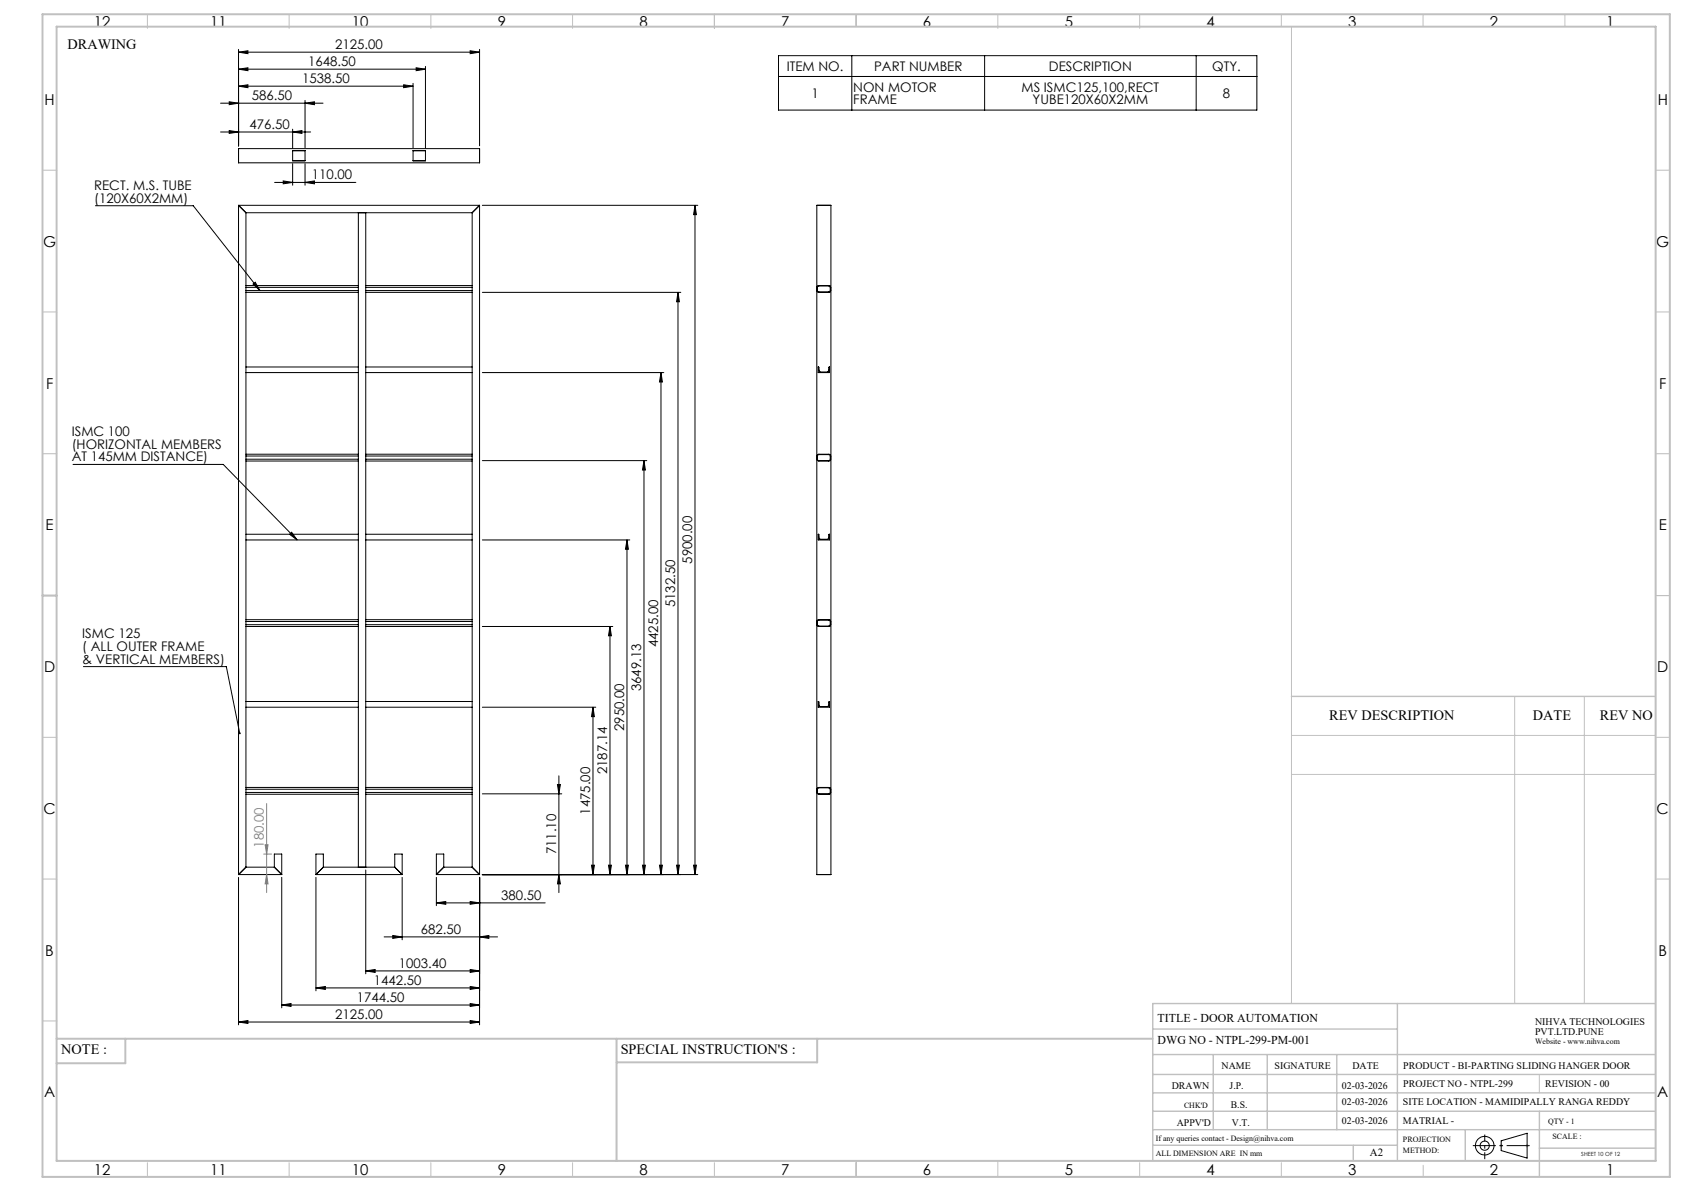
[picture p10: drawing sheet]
<svg xmlns="http://www.w3.org/2000/svg" width="594mm" height="420mm" viewBox="0 0 594 420" stroke-linecap="round" stroke-linejoin="round" font-family="sans-serif">
<g fill="none" stroke="#000" stroke-width=".35">
<path d="M84.1 18.4l3.4-.5v1zM84.1 17.4v34M84.1 18.4h85.1M165.8 17.9l3.4 .5-3.4 .5zM169.2 17.4v34M274.6 19.6h168.7v19.2h-168.7zM300.5 19.6v19.2M347.3 19.6v19.2M421.9 19.6v19.2M77.8 36.4h36.1M80.9 35.9l3.2 .5-3.2 .5zM84.1 30.4l3.4-.5v1z"/>
<path d="M84.1 24.4l3.4-.5v1zM84.1 30.4h61.6M84.1 24.4h66M107.6 36.4l3.3-.5v1zM107.6 35.4v16.7M142.4 29.9l3.3 .5-3.3 .5zM145.7 29.4v22.7M146.8 23.9l3.3 .5-3.3 .5zM150.1 23.4v28.7M274.6 27h168.7M77.8 46.5h31.8M80.9 46.1l3.2 .4-3.2 .5z"/>
<path d="M84.1 52.4h85.1v5h-85.1zM103.2 53.1h4.4v3.6h-4.4zM103.2 53.1h4.4M103.2 45.6v6.5M103.2 46.5l3.3-.4v.9zM103.2 57.7v7.6M107.6 57.7v7.6M145.7 53.1h4.4v3.6h-4.4zM145.7 53.1h4.4M33.7 72.5h34.5l23.5 30M84.1 72.4v236M84.1 72.4l2.6 2.6"/>
<path d="M84.1 72.4h85.1M86.7 75h79.8M86.7 75v230.8M96.9 64.3h28.6M99.9 63.8l3.3 .5-3.3 .5zM107.6 64.3l3.3-.5v1zM126.4 75v230.8M129 75v230.8M166.5 75v230.8M169.2 72.4l-2.7 2.6M169.2 72.4v236M170.1 72.4h76"/>
<path d="M245.1 72.4l.5 3.3h-.9zM245.1 72.4v236M288.1 72.4h5v236h-5zM86.7 100.7h39.7M86.7 103.1h39.7M86.7 101.3h39.7M86.7 102.5h39.7M89.3 100.2l.7-.7 1.7 3zM129 100.7h37.5M129 103.1h37.5M129 101.3h37.5M129 102.5h37.5"/>
<path d="M170.1 103.1h70M239.1 103.1v205.3M239.1 103.1l.5 3.3h-.9zM288.4 100.9l4.3-.1 .3 .5v1.4l-.5 .4-4-.1-.3-.3zM288.5 101l4-.2 .3 .4v1.4l-.3 .4h-3.8l-.3-.4zM86.7 129.4h39.7M86.7 131.4h39.7M129 129.4h37.5M129 131.4h37.5M170.1 131.4h64M233.2 131.4v177M233.2 131.4l.4 3.3h-1z"/>
<path d="M288.6 129.4l.3 .1 .1 1.4 .3 .3 2.7-.1 .3-1.5 .3-.2v2h-4zM25.8 163.8h52.9l26.1 26.6M86.7 160.2h39.7M86.7 162.6h39.7M86.7 160.8h39.7M86.7 161.9h39.7M129 160.2h37.5M129 162.6h37.5M129 160.8h37.5M129 161.9h37.5M170.1 162.4h58M227.2 162.4l.4 3.4h-1z"/>
<path d="M227.2 162.4v146M288.4 160.4l4.3-.2 .3 .6v1.4l-.5 .4-4-.1-.3-.3zM288.4 160.6l.3-.3h3.8l.3 .3v1.5l-.3 .3h-3.8l-.3-.3zM86.7 190.4h39.7M86.7 188.4h39.7M102.1 188.4l.8-.7 1.9 2.7zM129 190.4h37.5M129 188.4h37.5M170.1 190.4h52M221.2 190.4v118M221.2 190.4l.5 3.3h-1.1zM288.6 188.4l.3 .1 .1 1.4 .2 .3 2.9-.1 .2-1.5 .3-.2v2h-4z"/>
<path d="M86.7 218.5h39.7M86.7 219.2h39.7M129 218.5h37.5M129 219.2h37.5M288.3 218.8l.4-.3 4 .1 .3 .6-.1 1.4-.6 .3h-3.8l-.3-.4zM288.4 218.9l.3-.2h3.8l.3 .3v1.5l-.5 .3h-3.6l-.3-.4zM29.4 235.1h50.4l4.8 23.5M86.7 220.9h39.7M86.7 220.3h39.7M129 220.9h37.5M129 220.3h37.5M170.1 220.9h46"/>
<path d="M215.2 220.9l.5 3.3h-1.1zM215.2 220.9v87.5M86.7 247.4h39.7M86.7 249.4h39.7M129 247.4h37.5M129 249.4h37.5M170.1 249.4h40M209.2 249.4v59M209.2 249.4l.5 3.3h-1.1zM288.6 247.4l.3 .1 .3 1.6h2.8l.3-1.5 .3-.2v2h-4zM86.7 277.7h39.7M86.7 279.5h39.7"/>
<path d="M86.7 278.3h39.7M129 277.7h37.5M129 279.5h37.5M129 278.3h37.5M170.1 279.9h28.1M196.6 276.7h1.1l-.6 3.2zM197.1 273.6v41.2M288.5 278l4-.1 .3 .3v1.4l-.3 .3h-3.8l-.3-.3zM288.5 277.8h4.2l.3 .5v1.4l-.5 .4-4-.1-.3-.3v-1.6zM86.7 280.1h39.7M129 280.1h37.5M84.1 309.4v52"/>
<path d="M84.1 308.4h15.3M86.7 305.8h10.1M86.7 305.8l-2.6 2.6M96.8 305.8v-4.6h2.6v7.2M96.8 305.8l2.6 2.6M99.4 309.4v46M111.4 309.4v40M111.4 308.4h30.5M114.1 305.8h25.1M114.1 305.8v-4.6h-2.7v7.2M114.1 305.8l-2.7 2.6M129 306.8v36.6"/>
<path d="M139.2 305.8v-4.6h2.7v7.2M139.2 305.8l2.7 2.6M141.9 309.4v22M153.9 318.4l3.3-.5v1zM153.9 309.4v10M153.9 318.4h38.4M153.9 308.4h15.3M156.5 305.8h10M156.5 305.8v-4.6h-2.6v7.2M156.5 305.8l-2.6 2.6M165.8 317.9l3.4 .5-3.4 .5zM166.5 305.8l2.7 2.6"/>
<path d="M169.2 309.4v52M170.1 308.4h76M197.1 308.4l.6 3.3h-1.1zM208.6 305.1h1.1l-.5 3.3zM214.6 305.1h1.1l-.5 3.3zM220.6 305.1h1.1l-.5 3.3zM226.6 305.1h1l-.4 3.3zM232.6 305.1h1l-.4 3.3zM238.7 305.1h.9l-.5 3.3zM244.7 305.1h.9l-.5 3.3zM135.5 330.4h40M138.5 329.9l3.4 .5-3.4 .5z"/>
<path d="M169.2 330.4l3.2-.5v1zM99.4 354.4l3.3-.5v1zM99.4 354.4h69.8M111.4 348.4l3.4-.5v1zM111.4 348.4h57.8M129 342.4l3.3-.5v1zM129 342.4h40.2M165.8 341.9l3.4 .5-3.4 .5zM165.8 347.9l3.4 .5-3.4 .5zM165.8 353.9l3.4 .5-3.4 .5zM165.8 359.9l3.4 .5-3.4 .5zM84.1 360.4l3.4-.5v1z"/>
<path d="M84.1 360.4h85.1M529.5 402.3l9.2-2.7v8.8l-9.2-2.7z"/>
<circle cx="523.7" cy="404" r="1.62"/>
<circle cx="523.7" cy="404" r="3.3"/>
</g>
<path d="M93.5 297.9h1l-.4 3.3zM94.1 283.4v31.4M93 301.2h2.8M94.1 308.4l.4 3.3h-1z" fill="none" stroke="#808080" stroke-width=".35"/>
<g fill="none" stroke="#c0c0c0" stroke-width=".35">
<path d="M52 5v5M102 5v5M152 5v5M202 5v5M252 5v5M302 5v4.4M352 5v5M402 5v5M452 5v4.4M455.5 9.4v344.5M502 5v4.4M552 5v4.4"/>
<path d="M15 60h5M584 60h5M15 110h5M584 110h5M15 160h5M584 160h5M15 210h5M584 210h5M455.5 259.3h128.5M534.3 245.6v108.3M558.8 245.6v108.3M15 260h5"/>
<path d="M455.5 273.1h128.5M584 260h5M15 310h5M584 310h5M15 360h5M543 378.9v6.5M52 410v5M102 410v5M152 410v5M202 410v5M252 410v5M302 409.4v5.6"/>
<path d="M352 409.4v5.6M402 410v5M452 410v5M502 410.9v4.1M529 404h1M529.2 403.7l.7 .7M529.5 403.5v1M529.9 403.7l-.7 .7M538.1 404h1.1M538.3 403.7l.7 .7M538.7 403.5v1M539 403.7l-.7 .7"/>
</g>
<path d="M519.5 404h20.1" fill="none" stroke="#000" stroke-width=".35" stroke-dasharray="15.2 1.3 1.3 1.3" stroke-dashoffset="7.1" stroke-linecap="butt"/>
<path d="M523.7 408.8v-8.7" fill="none" stroke="#000" stroke-width=".35" stroke-dasharray="15.2 1.3 1.3 1.3" stroke-dashoffset="12.8" stroke-linecap="butt"/>
<g fill="none" stroke="#c0c0c0" stroke-width=".5">
<path d="M455.5 245.6h128.5M492.9 353.9v55.5M584 353.9h-177.4v55.5M406.6 371.9h177.4M406.6 378.9h177.4M406.6 362.9h86.3M428 371.9v26.5M447 371.9v26.5M471.5 371.9v26.5M406.6 391.9h177.4M406.6 385.4h177.4M406.6 398.4h177.4"/>
<path d="M516.9 398.4v11M543 391.9v23.1M406.6 403.9h86.3M477.3 403.9v5.5M543 404.9h41"/>
</g>
<path d="M15 5h574v410h-574zM20 9.4h564v400h-564zM15 210h5M20 366.3h386.6M44.2 366.3v8.6h-24.2M217.5 366.3v43.1M288.3 366.3v8.3h-70.8" fill="none" stroke="#c0c0c0" stroke-width=".7"/>
<g fill="#000">
<path d="M99.9 63.8l3.3 .5-3.3 .5zM107.6 64.3l3.3-.5v1z"/>
<path d="M84.3 258.4l.1 .5h.2v-.3v.3l.2-.1v-.5zM102.1 188.4l.8-.7 1.9 2.7zM89.3 100.2l.7-.7 1.7 3zM80.9 46.1l3.2 .4-3.2 .5zM103.2 46.5l3.3-.4v.9zM80.9 35.9l3.2 .5-3.2 .5zM107.6 36.4l3.3-.5v1zM84.1 30.4l3.4-.5v1zM142.4 29.9l3.3 .5-3.3 .5zM84.1 24.4l3.4-.5v1zM146.8 23.9l3.3 .5-3.3 .5zM84.1 18.4l3.4-.5v1zM165.8 17.9l3.4 .5-3.4 .5z"/>
<path d="M165.8 317.9l3.4 .5-3.4 .5zM153.9 318.4l3.3-.5v1zM169.2 330.4l3.2-.5v1zM138.5 329.9l3.4 .5-3.4 .5zM165.8 341.9l3.4 .5-3.4 .5zM129 342.4l3.3-.5v1zM165.8 347.9l3.4 .5-3.4 .5zM111.4 348.4l3.4-.5v1zM165.8 353.9l3.4 .5-3.4 .5zM99.4 354.4l3.3-.5v1zM165.8 359.9l3.4 .5-3.4 .5zM84.1 360.4l3.4-.5v1z"/>
<path d="M197.1 308.4l.6 3.3h-1.1zM196.6 276.7h1.1l-.6 3.2zM214.6 305.1h1.1l-.5 3.3zM215.2 220.9l.5 3.3h-1.1zM226.6 305.1h1l-.4 3.3zM227.2 162.4l.4 3.4h-1zM244.7 305.1h.9l-.5 3.3zM245.1 72.4l.5 3.3h-.9z"/>
<path d="M208.6 305.1h1.1l-.5 3.3zM209.2 249.4l.5 3.3h-1.1zM220.6 305.1h1.1l-.5 3.3zM221.2 190.4l.5 3.3h-1.1zM232.6 305.1h1l-.4 3.3zM233.2 131.4l.4 3.3h-1zM238.7 305.1h.9l-.5 3.3zM239.1 103.1l.5 3.3h-.9z"/>
</g>
<path d="M94.1 308.4l.4 3.3h-1zM93.5 297.9h1l-.4 3.3z" fill="#808080"/>
<g font-size="5.3">
<text x="33.1" y="9.5">12</text>
<text x="74.1" y="9.5">11</text>
<text x="124.1" y="9.5">10</text>
<text x="175.6" y="9.5">9</text>
<text x="225.6" y="9.5">8</text>
<text x="275.6" y="9.5">7</text>
<text x="325.6" y="9.5">6</text>
<text x="375.6" y="9.5">5</text>
<text x="425.6" y="9.5">4</text>
<text x="475.6" y="9.5">3</text>
<text x="525.6" y="9.5">2</text>
<text x="566.6" y="9.5">1</text>
<text x="15.7" y="37">H</text>
<text x="584.7" y="37">H</text>
<text x="15.2" y="87">G</text>
<text x="584.2" y="87">G</text>
<text x="16.2" y="137">F</text>
<text x="585.2" y="137">F</text>
<text x="16.1" y="187">E</text>
<text x="585.1" y="187">E</text>
<text x="15.5" y="237">D</text>
<text x="584.5" y="237">D</text>
<text x="15.4" y="287">C</text>
<text x="584.4" y="287">C</text>
<text x="16" y="337.1">B</text>
<text x="585" y="337.1">B</text>
<text x="15.5" y="387">A</text>
<text x="584.5" y="387">A</text>
<text x="33.1" y="414.5">12</text>
<text x="74.1" y="414.5">11</text>
<text x="124.1" y="414.5">10</text>
<text x="175.6" y="414.5">9</text>
<text x="225.6" y="414.5">8</text>
<text x="275.6" y="414.5">7</text>
<text x="325.6" y="414.5">6</text>
<text x="375.6" y="414.5">5</text>
<text x="425.6" y="414.5">4</text>
<text x="475.6" y="414.5">3</text>
<text x="525.6" y="414.5">2</text>
<text x="566.6" y="414.5">1</text>
</g>
<g font-size="5">
<text x="23.8" y="17.2">DRAWING</text>
<text x="468.9" y="254">REV DESCRIPTION</text>
<text x="540.7" y="254">DATE</text>
<text x="564.3" y="254">REV NO</text>
<text x="21.6" y="371.8">NOTE :</text>
<text x="218.9" y="371.8">SPECIAL INSTRUCTION'S :</text>
</g>
<g font-size="4.7">
<text x="118.3" y="17.4">2125.00</text>
<text x="108.7" y="23.4">1648.50</text>
<text x="106.5" y="29.4">1538.50</text>
<text x="277.6" y="25">ITEM NO.</text>
<text x="308.3" y="25">PART NUMBER</text>
<text x="370" y="25">DESCRIPTION</text>
<text x="427.6" y="25">QTY.</text>
<text x="88.8" y="35.4">586.50</text>
<text x="286.2" y="34.6">1</text>
<text x="301" y="32.3">NON MOTOR</text>
<text x="360.3" y="32.3">MS ISMC125,100,RECT</text>
<text x="431.3" y="34.6">8</text>
<text x="301" y="36.8">FRAME</text>
<text x="364.2" y="36.8">YUBE120X60X2MM</text>
<text x="88" y="45.5">476.50</text>
<text x="110" y="63.3">110.00</text>
<text x="33.2" y="67">RECT. M.S. TUBE</text>
<text x="33.2" y="71.5">(120X60X2MM)</text>
<text x="25.3" y="153.7">ISMC 100</text>
<text x="25.3" y="158.2">(HORIZONTAL MEMBERS</text>
<text x="25.3" y="162.7">AT 145MM DISTANCE)</text>
<text x="244.2" y="198.8" transform="rotate(-90 244.2 198.8)">5900.00</text>
<text x="238.2" y="214.1" transform="rotate(-90 238.2 214.1)">5132.50</text>
<text x="29" y="224.9">ISMC 125</text>
<text x="29" y="229.5">( ALL OUTER FRAME</text>
<text x="29" y="234">&amp; VERTICAL MEMBERS)</text>
<text x="232.2" y="228.3" transform="rotate(-90 232.2 228.3)">4425.00</text>
<text x="226.2" y="243.8" transform="rotate(-90 226.2 243.8)">3649.13</text>
<text x="220.2" y="257.8" transform="rotate(-90 220.2 257.8)">2950.00</text>
<text x="214.1" y="273" transform="rotate(-90 214.1 273)">2187.14</text>
<text x="208.1" y="287.3" transform="rotate(-90 208.1 287.3)">1475.00</text>
<text x="196.1" y="301.3" transform="rotate(-90 196.1 301.3)">711.10</text>
<text x="176.8" y="317.4">380.50</text>
<text x="148.4" y="329.4">682.50</text>
<text x="140.7" y="341.4">1003.40</text>
<text x="131.9" y="347.4">1442.50</text>
<text x="125.9" y="353.4">1744.50</text>
<text x="118.3" y="359.4">2125.00</text>
</g>
<text font-size="4.7" fill="#808080" x="93" y="298.9" transform="rotate(-90 93 298.9)">180.00</text>
<g font-size="4.2">
<text x="408.3" y="360.3">TITLE - DOOR AUTOMATION</text>
<text x="408.3" y="368.2">DWG NO - NTPL-299-PM-001</text>
</g>
<text font-size="3.9" x="483.2" y="407.7">A2</text>
<g font-size="3.5">
<text x="541.5" y="361.3">NIHVA TECHNOLOGIES</text>
<text x="541.5" y="364.9">PVT.LTD.PUNE</text>
<text x="430.9" y="377">NAME</text>
<text x="449.6" y="377">SIGNATURE</text>
<text x="477" y="377">DATE</text>
<text x="495" y="377">PRODUCT - BI-PARTING SLIDING HANGER DOOR</text>
<text x="495" y="383.3">PROJECT NO - NTPL-299</text>
<text x="545.1" y="383.3">REVISION - 00</text>
<text x="413.3" y="384.1">DRAWN</text>
<text x="433.7" y="384.1">J.P.</text>
<text x="473.4" y="384.1">02-03-2026</text>
<text x="473.4" y="389.8">02-03-2026</text>
<text x="494.8" y="389.8">SITE LOCATION - MAMIDIPALLY RANGA REDDY</text>
<text x="434.1" y="390.6">B.S.</text>
<text x="415.1" y="396.9">APPV'D</text>
<text x="434.6" y="396.9">V.T.</text>
<text x="473.4" y="396.5">02-03-2026</text>
<text x="494.8" y="396.5">MATRIAL -</text>
</g>
<g font-size="2.8">
<text x="541.5" y="368.3">Website - www.nihva.com</text>
<text x="417.6" y="390.6">CHK'D</text>
<text x="546.1" y="396.5">QTY - 1</text>
<text x="547.6" y="401.7">SCALE :</text>
<text x="407.7" y="402.2">If any queries contact - Design@nihva.com</text>
<text x="407.7" y="407.7">ALL DIMENSION ARE IN mm</text>
<text x="494.8" y="402.7">PROJECTION</text>
<text x="494.8" y="406.5">METHOD:</text>
</g>
<text font-size="2" x="557.8" y="407.8">SHEET 10 OF 12</text>
</svg>
